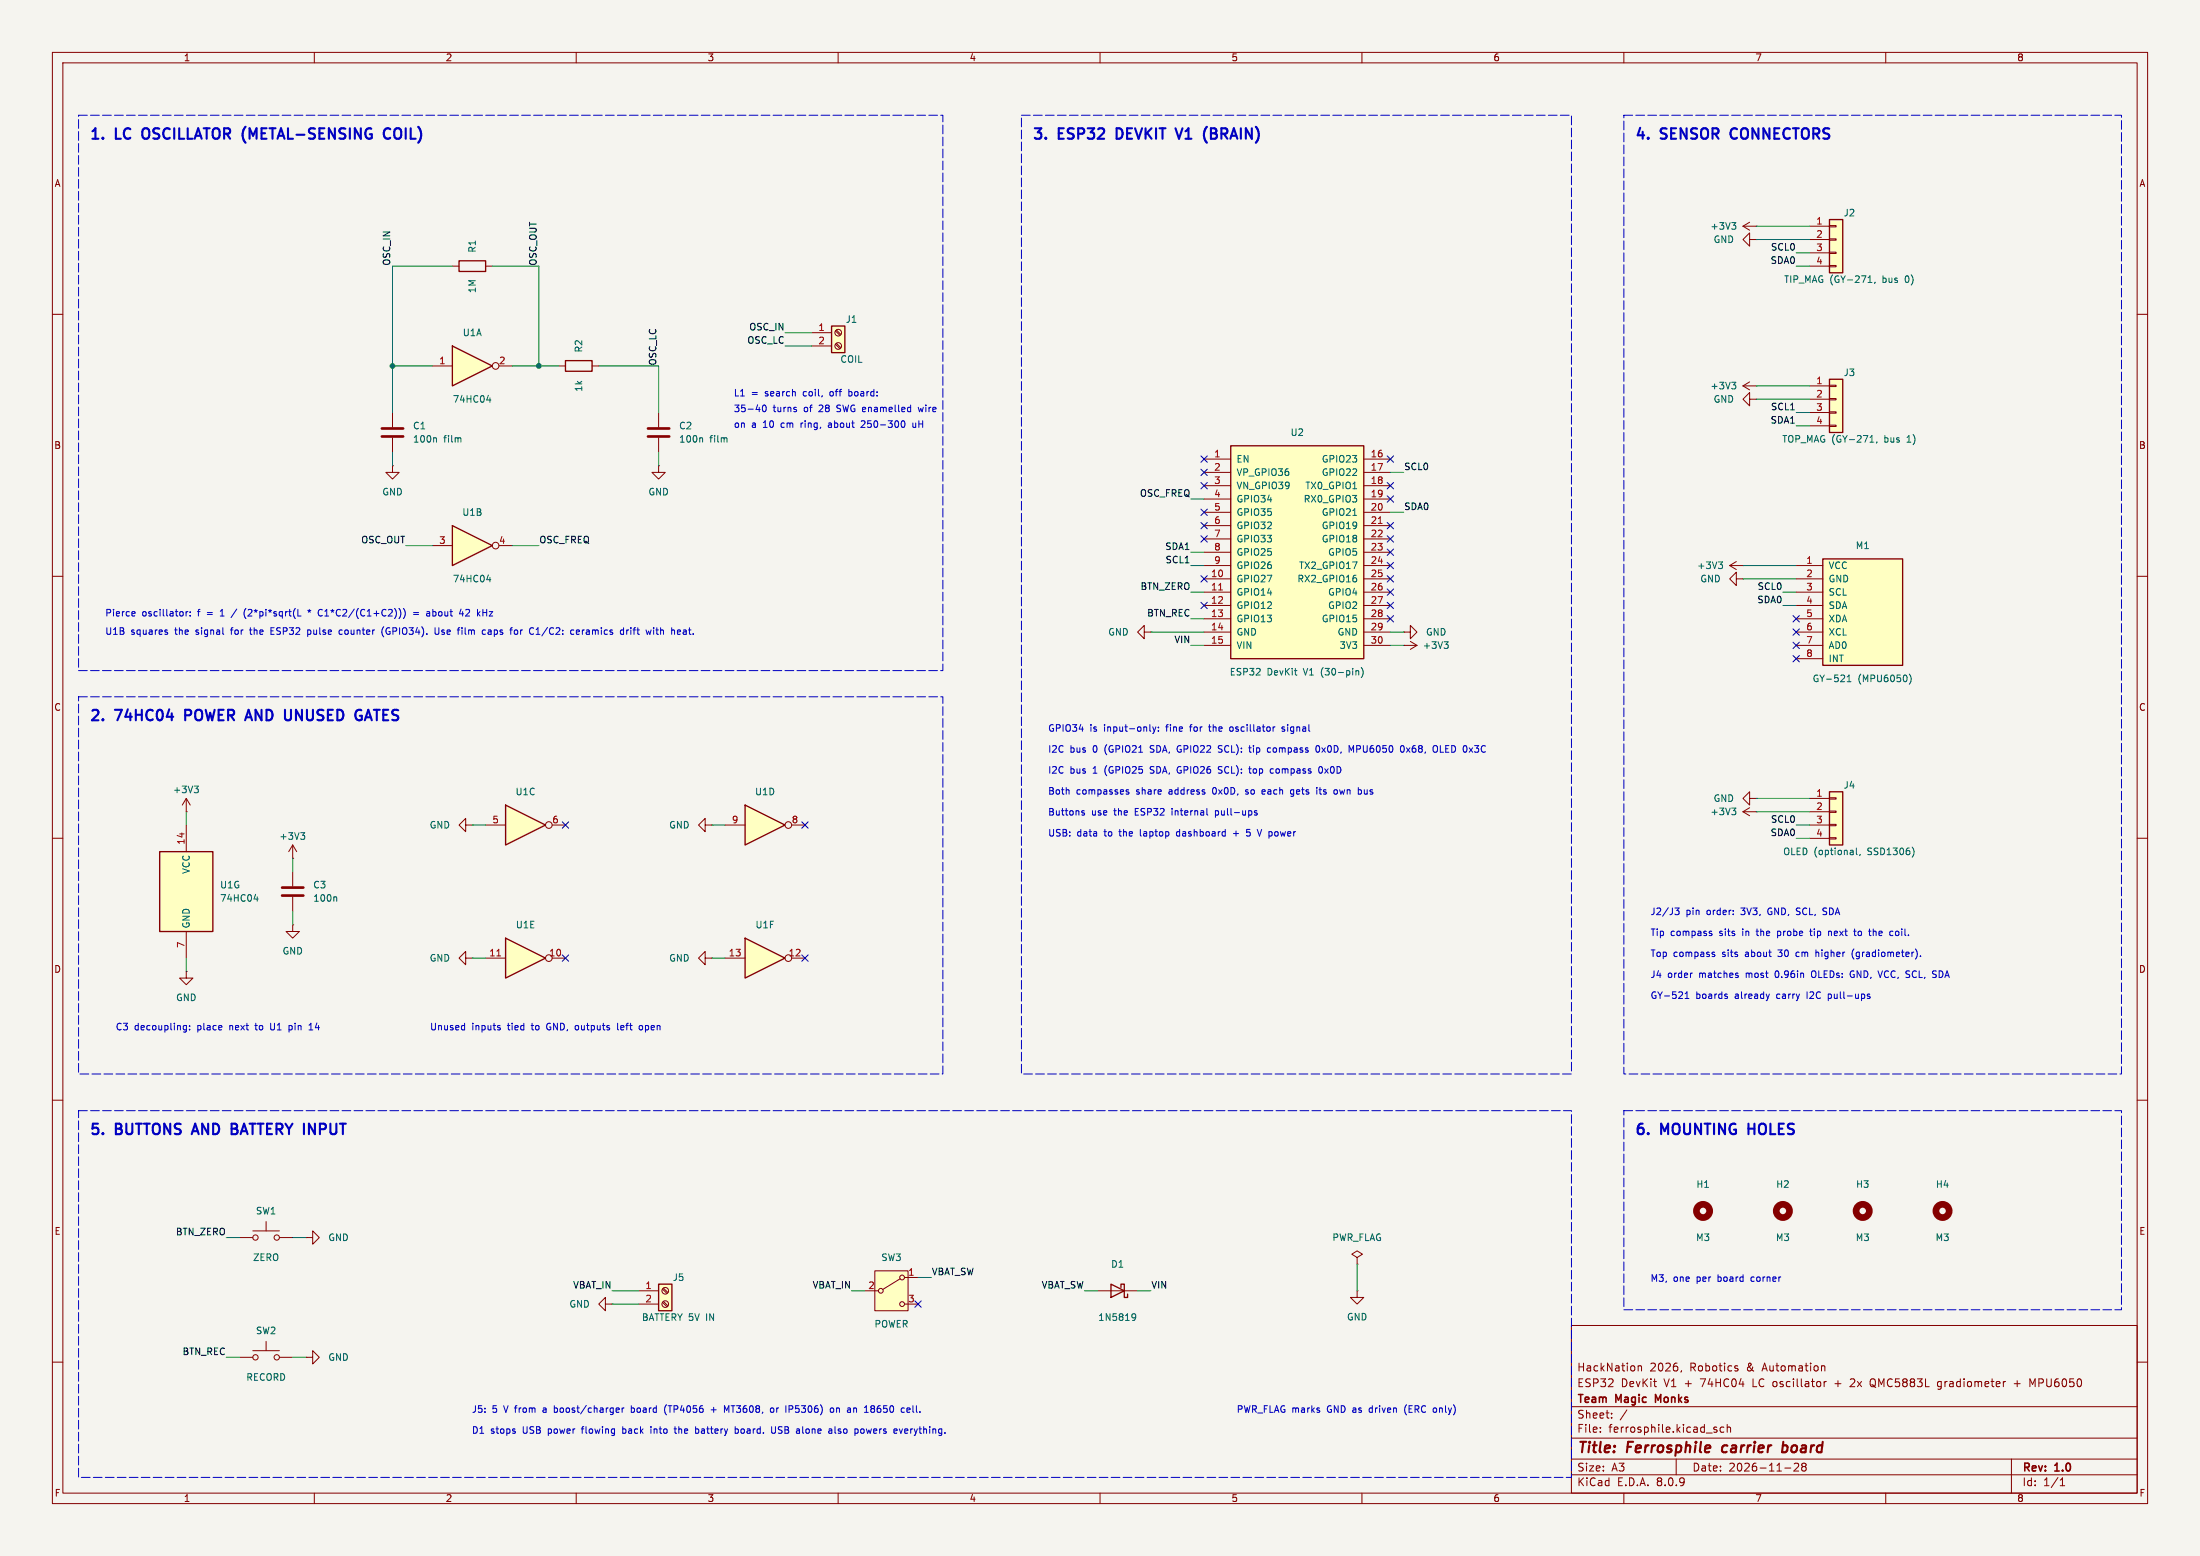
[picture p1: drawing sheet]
<svg xmlns="http://www.w3.org/2000/svg" width="420mm" height="297mm" viewBox="0 0 420 297" stroke-linecap="round" stroke-linejoin="round" font-family="sans-serif">
<path d="M0 0h420v297h-420z" fill="#f5f4ef" stroke="#f5f4ef" stroke-width=".19"/>
<g fill="none" stroke="#840000" stroke-width=".19">
<path d="M10 10h400v277h-400zM12 12h396v273h-396zM60 10v2M110 10v2M160 10v2M210 10v2M260 10v2M310 10v2M360 10v2M10 60h2M408 60h2M10 110h2"/>
<path d="M408 110h2M10 160h2M408 160h2M10 210h2M408 210h2M209.5 246.4h7.7M300 253h108v32h-108zM10 260h2M300 278.5h108M300 274.5h108M300 268.5h108M305.5 273.2v.2"/>
<path d="M305.5 272.5v.1M307.7 270.5v.2M307.7 269.8v.1M310.6 269.1l-1.3 1.9M312.7 260.7v1M312.7 260.8l.2-.1 .4 .1 .1 .9M320 278.5v3M321 261.6l-.1 .3M327.2 272.8l.5 .2 .1 .2-.2 .2-.4-.1M327.2 272.5h.5M329.1 272.5l-.4-.1-.3 .3 .1 .6h.6M329.7 272.5l.2-.1 .4 .1 .1 .9"/>
<path d="M329.7 271.9v1.5M331.4 260.7l.3 .1M331.4 261.2l.3 .1 .1 .2-.2 .2h-.3M342.5 279.4l.6-.1 .2 .1 .1 .3-1 1.1h1M344.2 279.9l-.3-.3 .3-.3 .5 .1 .1 .2-.3 .3M344.2 279.9l-.3 .3 .1 .4 .2 .2 .5-.1 .1-.2-.1-.4-.2-.2M344.2 279.9h.3M347.8 260.8h.5l.1 .9M348.2 263.7v1M348.7 263.7l-.3 .1-.2 .2M353.4 263.2l-.2 .1M354 263.8l-.8 .9h.9"/>
<path d="M357 264.2a.5 .5 0 0 0 .7 .5M357.3 264.3h.1M357.7 263.2a.5 .5 0 0 0-.7 .5M369.9 265.1h.5M370.4 263.7l-.4 .1-.1 .2v.5l.5 .2M384 278.5v6.5M384.5 264.1h1.2M385.1 263.5v1.2M387.5 263.2l.5 1.1 .5-1.1M408 260h2M60 285v2M110 285v2"/>
<path d="M160 285v2M210 285v2M260 285v2M300 281.5h108M310 285v2M340.7 280.2h1.2M360 285v2M393.3 283.6h.9M393.3 282.5l.4-.4v1.5"/>
</g>
<path d="M328.9 276.1l-.2 .7 .3 .4M340.3 276h.8M340.4 275.2l-.2 2M341.1 277a.66 .66 0 0 1-.9 .1" fill="none" stroke="#840000" stroke-width=".4"/>
<path d="M316.5 267.3l-.5-1.1v1.5" fill="none" stroke="#840000" stroke-width=".3"/>
<path d="M212.1 245.1l2.5 1.3-2.5 1.2zM214 245.7v-.6h.6v2.5h.7v-.6" fill="none" stroke="#840000" stroke-width=".25"/>
<path d="M216.2 250.8h.4l.2 .2a.84 .84 0 0 1-.4 1h-.2M216.8 251.3l-.2 .3-.4-.1" fill="none" stroke="#006464" stroke-width=".19"/>
<path d="M158.7 62.2h2.6v5.1h-2.6z" fill="#ffffc2"/>
<path d="M107.9 68.8h5.1v2.1h-5.1zM158.7 62.2h2.6v5.1h-2.6z" fill="none" stroke="#840000" stroke-width=".25"/>
<g fill="none" stroke="#840000" stroke-width=".19">
<path d="M334 45.7v-1.2l-1.3 1.2 1.3 1.3v-1.3h1.3M335.3 45.7h.1M74.9 78.7v2.8M106.7 69.9h1.2M113 69.9h1.3M154.9 63.5h3.8M154.9 66h3.8M159.5 65.7l.9 .8M159.5 63.2l.9 .8M159.7 65.5l.8 .9M159.7 63l.8 .8M332.7 73.7l1.3 .7"/>
<path d="M332.7 73.7h2.6M334 76.2v-1.3l-1.3 1.3 1.3 1.3v-1.3h1.3M334 72.9l-1.3 .8M335.3 73.7h.1M335.3 76.2h.1M74.9 83.6v2.8M125.7 88.9v1.3h1.3l-1.3 1.2-1.2-1.2h1.2M125.7 88.9h.1M35.6 154.9h.1M35.6 152.4l-.8 1.3M35.6 152.4v2.5M35.6 152.4l.7 1.3"/>
<path d="M259.1 246.4v1.2h1.2l-1.2 1.3-1.3-1.3h1.3M259.1 246.4h.1"/>
<circle cx="160" cy="66" r=".63"/>
<circle cx="160" cy="63.5" r=".63"/>
</g>
<path d="M330.6 73h.8l-.4 .5M331.1 73.5l.3 .2v.3l-.3 .2M83.1 83.6l.2 .1v.7M87.9 83.6l.1 .8M37.1 150h.8l-.5 .5M37.6 150.5l.3 .3v.3l-.3 .2" fill="none" stroke="#006464" stroke-width=".19"/>
<path d="M72.9 83.3h4.1M72.9 81.8h4.1" fill="none" stroke="#840000" stroke-width=".51"/>
<path d="M86.4 66l7.6 3.9-7.6 3.8z" fill="#ffffc2"/>
<path d="M86.4 66l7.6 3.9-7.6 3.8z" fill="none" stroke="#840000" stroke-width=".25"/>
<g fill="none" stroke="#840000" stroke-width=".19">
<path d="M82.5 69.9h3.9M95.2 69.9h2.6M74.9 88.9v1.3h1.3l-1.3 1.2-1.2-1.2h1.2M74.9 88.9h.1"/>
<circle cx="94.6" cy="69.8" r=".63"/>
</g>
<path d="M92.9 76.4h.8M93.5 75.9v.9" fill="none" stroke="#006464" stroke-width=".19"/>
<g fill="none" stroke="#840000" stroke-width="1.3">
<circle cx="325.1" cy="231.1" r="1.27"/>
<circle cx="340.4" cy="231.1" r="1.27"/>
<circle cx="355.6" cy="231.1" r="1.27"/>
<circle cx="370.8" cy="231.1" r="1.27"/>
</g>
<path d="M86.4 100.3l7.6 3.8-7.6 3.9z" fill="#ffffc2"/>
<path d="M86.4 100.3l7.6 3.8-7.6 3.9z" fill="none" stroke="#840000" stroke-width=".25"/>
<g fill="none" stroke="#840000" stroke-width=".19">
<path d="M82.5 104.1h3.9M95.2 104.1h2.6M58.4 236.2h1.3v-1.3l1.3 1.3-1.3 1.3v-1.3M58.4 236.2h.1M58.4 259.1h1.3v-1.3l1.3 1.3-1.3 1.2v-1.2M58.4 259.1h.1M259.1 240l1-.6-1-.6-1 .6 1 .6v1.3M259.1 241.3h.1"/>
<circle cx="94.6" cy="104.1" r=".63"/>
</g>
<path d="M92.9 110.6h.8M93.5 110.2v.9" fill="none" stroke="#006464" stroke-width=".19"/>
<path d="M349.2 41.9h2.6v10.2h-2.6z" fill="#ffffc2"/>
<path d="M345.4 43.2h3.8M345.4 45.7h3.8M345.4 48.3h3.8M345.4 50.8h3.8M349.2 50.7h1.3v.2h-1.3zM349.2 48.1h1.3v.3h-1.3zM349.2 45.6h1.3v.2h-1.3zM349.2 43.1h1.3v.2h-1.3z" fill="none" stroke="#840000" stroke-width=".19"/>
<path d="M349.2 41.9h2.6v10.2h-2.6z" fill="none" stroke="#840000" stroke-width=".25"/>
<path d="M356.6 53.9h.8M356.9 52.8l.1-.2v1.3M358 53.9l-.2 .2" fill="none" stroke="#006464" stroke-width=".19"/>
<path d="M349.2 72.4h2.6v10.2h-2.6z" fill="#ffffc2"/>
<path d="M345.4 73.7h3.8M345.4 76.2h3.8M345.4 78.7h3.8M349.2 78.6h1.3v.3h-1.3zM349.2 76.1h1.3v.2h-1.3zM349.2 73.5h1.3v.3h-1.3zM345.4 81.3h3.8M349.2 81.2h1.3v.2h-1.3z" fill="none" stroke="#840000" stroke-width=".19"/>
<path d="M349.2 72.4h2.6v10.2h-2.6z" fill="none" stroke="#840000" stroke-width=".25"/>
<path d="M357 84.4h.7M357.2 83.3l.2-.2v1.3M358.3 84.3l-.1 .3" fill="none" stroke="#006464" stroke-width=".19"/>
<path d="M348 106.7h15.2v20.3h-15.2z" fill="#ffffc2"/>
<path d="M348 106.7h15.2v20.3h-15.2z" fill="none" stroke="#840000" stroke-width=".25"/>
<path d="M342.9 108h5.1M342.9 110.5h5.1M342.9 113h5.1M342.9 115.6h5.1M342.9 118.1h5.1M342.9 120.7h5.1M342.9 123.2h5.1M342.9 125.7h5.1" fill="none" stroke="#840000" stroke-width=".19"/>
<path d="M352.6 130.1h.8M352.6 129.2l.4-.4v1.3M364.5 128.7a1.46 1.46 0 0 1 0 1.9" fill="none" stroke="#006464" stroke-width=".19"/>
<path d="M349.2 151.1h2.6v10.2h-2.6z" fill="#ffffc2"/>
<g fill="none" stroke="#840000" stroke-width=".19">
<path d="M345.4 152.4h3.8M345.4 154.9h3.8M345.4 157.5h3.8M349.2 159.9h1.3v.2h-1.3zM349.2 157.4h1.3v.2h-1.3zM349.2 154.8h1.3v.3h-1.3zM349.2 152.3h1.3v.2h-1.3zM345.4 160h3.8M45.7 236.2h2.6M48.3 234.9h5M50.8 233.2v1.7M53.3 236.2h2.6"/>
<path d="M115.6 248.9v-1.3l-1.3 1.3 1.3 1.3v-1.3h1.2M116.8 248.9h.1"/>
<circle cx="48.8" cy="236.2" r=".51"/>
<circle cx="52.8" cy="236.2" r=".51"/>
</g>
<path d="M349.2 151.1h2.6v10.2h-2.6z" fill="none" stroke="#840000" stroke-width=".25"/>
<path d="M354.4 161.9v1.1l.2 .1M355.1 163.1l-.1 .2M365.3 162.1l.1 .4-.1 .8" fill="none" stroke="#006464" stroke-width=".19"/>
<path d="M125.7 245.1h2.6v5.1h-2.6z" fill="#ffffc2"/>
<path d="M125.7 245.1h2.6v5.1h-2.6z" fill="none" stroke="#840000" stroke-width=".25"/>
<g fill="none" stroke="#840000" stroke-width=".19">
<path d="M121.9 246.4h3.8M121.9 248.9h3.8M126.5 248.6l.8 .8M126.5 246l.8 .9M126.6 248.4l.9 .9M126.6 245.9l.9 .8"/>
<circle cx="127" cy="248.9" r=".63"/>
<circle cx="127" cy="246.4" r=".63"/>
</g>
<path d="M167 242.6h6.4v7.6h-6.4z" fill="#ffffc2"/>
<g fill="none" stroke="#840000" stroke-width=".19">
<path d="M218.4 120.7v-1.3l-1.2 1.3 1.2 1.2v-1.2h1.3M219.7 120.7h.1M268 120.7h1.2v-1.3l1.3 1.3-1.3 1.2v-1.2M268 120.7h.1M268 123.2h.1M268 123.2h2.5M269.2 122.4l1.3 .8M270.5 123.2l-1.3 .8M55.9 166.4v2.8M55.9 171.2v2.8M45.7 259.1h2.6M48.3 257.8h5"/>
<path d="M50.8 256v1.8M53.3 259.1h2.6M165.1 246.4h2.5M167 242.6h6.4v7.6h-6.4zM171.8 244.1l-3.3 2M172.7 243.8h2.6M172.7 248.9h2.6"/>
<circle cx="48.8" cy="259.1" r=".51"/>
<circle cx="52.8" cy="259.1" r=".51"/>
<circle cx="168.1" cy="246.4" r=".46"/>
<circle cx="172.2" cy="243.8" r=".46"/>
<circle cx="172.2" cy="248.9" r=".46"/>
</g>
<path d="M275.7 122.5h.8l-.5 .5M276.2 123l.3 .2v.3l-.3 .3M64.1 171.2l.2 .2v.6" fill="none" stroke="#006464" stroke-width=".19"/>
<path d="M53.8 170.9h4.1M53.8 169.4h4.1" fill="none" stroke="#840000" stroke-width=".51"/>
<path d="M96.5 179.1l7.6 3.8-7.6 3.8z" fill="#ffffc2"/>
<path d="M96.5 179.1l7.6 3.8-7.6 3.8z" fill="none" stroke="#840000" stroke-width=".25"/>
<g fill="none" stroke="#840000" stroke-width=".19">
<path d="M92.7 182.9h3.8M105.4 182.9h2.5"/>
<circle cx="104.8" cy="182.9" r=".63"/>
</g>
<path d="M94.9 182.5h.7" fill="none" stroke="#a90000" stroke-width=".19"/>
<path d="M96.5 153.7l7.6 3.8-7.6 3.8z" fill="#ffffc2"/>
<path d="M96.5 153.7l7.6 3.8-7.6 3.8z" fill="none" stroke="#840000" stroke-width=".25"/>
<g fill="none" stroke="#840000" stroke-width=".19">
<path d="M88.9 157.5v-1.3l-1.3 1.3 1.3 1.3v-1.3h1.3M90.2 157.5h.1M92.7 157.5h3.8M105.4 157.5h2.5M88.9 182.9v-1.3l-1.3 1.3 1.3 1.3v-1.3h1.3M90.2 182.9h.1"/>
<circle cx="104.8" cy="157.5" r=".63"/>
</g>
<path d="M142.2 153.7l7.7 3.8-7.7 3.8z" fill="#ffffc2"/>
<path d="M142.2 153.7l7.7 3.8-7.7 3.8z" fill="none" stroke="#840000" stroke-width=".25"/>
<g fill="none" stroke="#840000" stroke-width=".19">
<path d="M331.5 110.5v-1.3l-1.3 1.3 1.3 1.3v-1.3h1.2M332.7 110.5h.1M138.4 157.5h3.8M151.1 157.5h2.6M334 152.4v-1.3l-1.3 1.3 1.3 1.3v-1.3h1.3M335.3 152.4h.1"/>
<circle cx="150.5" cy="157.5" r=".63"/>
</g>
<path d="M30.5 162.6h10.1v15.2h-10.1z" fill="#ffffc2"/>
<path d="M30.5 162.6h10.1v15.2h-10.1z" fill="none" stroke="#840000" stroke-width=".25"/>
<g fill="none" stroke="#840000" stroke-width=".19">
<path d="M330.2 108l1.3 .7M330.2 108h2.5M331.5 107.2l-1.3 .8M332.7 108h.1M35.6 157.5v5.1M332.7 154.9l1.3 .8M332.7 154.9h2.6M334 154.2l-1.3 .7M335.3 154.9h.1M35.6 177.8v5.1M55.9 163.8h.1M55.9 161.3l-.8 1.3"/>
<path d="M55.9 161.3v2.5M55.9 161.3l.7 1.3M134.6 182.9v-1.3l-1.3 1.3 1.3 1.3v-1.3h1.3M135.9 182.9h.1"/>
</g>
<path d="M328.1 107.3h.7l-.4 .4M328.6 107.7l.2 .3v.3l-.2 .2M57.4 158.9h.8l-.4 .5M57.9 159.4l.3 .3v.3l-.3 .2M330.6 154.2h.8l-.4 .5M331.1 154.7l.3 .3v.3l-.3 .2M48.5 171.6h.8M49.1 171.2v.8" fill="none" stroke="#006464" stroke-width=".19"/>
<path d="M234.9 85.1h25.4v40.6h-25.4z" fill="#ffffc2"/>
<path d="M234.9 85.1h25.4v40.6h-25.4z" fill="none" stroke="#840000" stroke-width=".25"/>
<g fill="none" stroke="#840000" stroke-width=".19">
<path d="M229.9 87.6h5M229.9 90.2h5M229.9 92.7h5M229.9 95.3h5M229.9 97.8h5M260.3 87.6h5.1M260.3 90.2h5.1M260.3 92.7h5.1M260.3 95.3h5.1M260.3 97.8h5.1M229.9 110.5h5M229.9 113h5"/>
<path d="M229.9 115.6h5M229.9 118.1h5M229.9 100.3h5M229.9 102.9h5M229.9 105.4h5M229.9 108h5M260.3 110.5h5.1M260.3 113h5.1M260.3 115.6h5.1M260.3 118.1h5.1M260.3 100.3h5.1M260.3 102.9h5.1"/>
<path d="M260.3 105.4h5.1M260.3 108h5.1M229.9 120.7h5M229.9 123.2h5M260.3 120.7h5.1M260.3 123.2h5.1"/>
</g>
<path d="M263.1 99.9h.8M232.7 112.6h.7" fill="none" stroke="#a90000" stroke-width=".19"/>
<path d="M258.3 98.4h.7M258.9 110.4v.5M259 128l.4 .2v.6M259.9 127.4a1.46 1.46 0 0 1 0 1.9" fill="none" stroke="#006464" stroke-width=".19"/>
<path d="M142.2 179.1l7.7 3.8-7.7 3.8z" fill="#ffffc2"/>
<path d="M87.6 49.8h5.1v2h-5.1zM142.2 179.1l7.7 3.8-7.7 3.8z" fill="none" stroke="#840000" stroke-width=".25"/>
<g fill="none" stroke="#840000" stroke-width=".19">
<path d="M86.4 50.8h1.2M92.7 50.8h1.3M332.7 43.2l1.3 .7M332.7 43.2h2.6M334 42.4l-1.3 .8M335.3 43.2h.1M125.7 78.7v2.8M125.7 83.6v2.8M134.6 157.5v-1.3l-1.3 1.3 1.3 1.3v-1.3h1.3M135.9 157.5h.1M55.9 176.5v1.3h1.2l-1.2 1.3-1.3-1.3h1.3M55.9 176.5h.1"/>
<path d="M35.6 185.4v1.3h1.2l-1.2 1.3-1.3-1.3h1.3M35.6 185.4h.1M138.4 182.9h3.8M151.1 182.9h2.6"/>
<circle cx="150.5" cy="182.9" r=".63"/>
</g>
<path d="M330.6 42.5h.8l-.4 .5M331.1 43l.3 .2v.3l-.3 .3M133.9 83.6l.2 .1v.7M138.7 83.6l.1 .8" fill="none" stroke="#006464" stroke-width=".19"/>
<path d="M123.7 83.3h4.1M123.7 81.8h4.1" fill="none" stroke="#840000" stroke-width=".51"/>
<g fill="none" stroke="#0000c2" stroke-width=".19">
<path d="M144.3 78.2h.8M145.7 77.4l.1-.1a.68 .68 0 0 1 .5 .7 .68 .68 0 0 1-.5 .6l-.3-.5zM152 78.2v.3M162.1 74.3v1.3M162.1 75.5l.1 .1M162.2 74.7l-.1 .1M175.3 77.7l.2 .9 .3-.6M158.3 80.7l-.1 .1M158.3 81.1l-.2 .2 .2 .3M164.9 80.3l-.5 .1M165.1 80.9l-.7 .7h.7M172.2 80.4l.1-.1a.68 .68 0 0 1 .5 .7 .68 .68 0 0 1-.5 .6l-.1-.1"/>
<path d="M174.3 80.7v.8l.3 .1 .2-.1M25.4 116.7l.3 .1 .1 .2-.6 .2M25.7 117.5l-.3 .1M35.5 116.7v.9M35.9 116.7l-.4 .3M36.3 117.5v.1M36.3 116.8v.1M42.1 117.6h.7M42.2 116.6l-.1 .1M45.2 116.3l-1.1 1.6M47 116.1a1.46 1.46 0 0 0 0 2M47.8 119.8l.1 1.2"/>
<path d="M52.3 119.8h-.6v1.3h.6M56.9 116.3v1.3h.6M58.7 116.5l.3 .1M59 116.3v.3M59 116.6l-.1 .3M59 116.6l.2 .3M59.3 116.5l-.3 .1M61 116.4h.5M61.5 117.5h-.5M73.3 119.6a1.46 1.46 0 0 0 0 2M73.9 119.9l-.2 .5 .2 .6M76.2 116.1a1.46 1.46 0 0 1 0 2"/>
<path d="M77 116.1a1.46 1.46 0 0 1 0 2M78.9 116.9h1M78.9 117.3h1M81.8 116.7l.2 .2v.7M82 117.5l-.1 .1M82 117l-.1 .1M83.1 119.8v1l.2 .3 .4-.1 .1-.2v-1M87.7 117.2h.8M88.3 116.7v.9M89.1 116.3l-.2 .1M89.6 116.9l-.7 .7h.7M92.2 116.9h.7"/>
<path d="M92.2 116.3v1.3M120.4 119.8v.1M125.4 119.8v1.1l.3 .2M31.7 120.7h.3v.2l-.4 .2M31.7 120.2l.3 .1M47.6 120.2h.5M51.7 120.4h.5M58.7 120.3l.4-.1 .2 .2M58.7 120.2v1.3M59.3 121l-.2 .1-.4-.1M65.3 120.3l-.3-.1-.3 .3 .2 .5h.4M92.5 120.2l.2 .1"/>
<path d="M92.7 121l-.2 .1M93.2 120.3h.5M93.6 120.6h-.3l-.1 .2v.2l.4 .1M98.4 120.2l.3 .1 .1 .2v.5l-.4 .1M102.3 121.1h.8M102.3 120.2l.4-.4v1.3M110 120.7l.6-.2v-.2l-.4-.1-.2 .2 .1 .6h.5M119.6 120.2v.9M120 120.2l-.4 .3M120.4 120.2v.9M125.2 120.2h.5M130.5 120.3l.3-.1 .2 .2"/>
<path d="M131 120.5l-.4 .1-.2 .2 .2 .3 .4-.1M219.5 138.3v1.1l.2 .2M220.1 138.7l.3 .9M220.4 139.6l-.3 .4M220.7 138.7l-.3 .9M221.1 139.5v.1M221.1 138.8v.1M230.7 138.7h.5M230.9 138.3v1.2M235.2 138.7l-.3 .1-.1 .2v.5l.4 .1M243.4 138.7l-.2 .1M245.2 138.8l-.3-.1-.2 .3 .6 .3"/>
<path d="M245.3 139.4l-.2 .2-.4-.1M206.5 155l.6 .3-.2 .3-.4-.1M207 154.8l-.3-.1-.2 .2M215.5 150.8l-.3-.1-.2 .2v.2l.5 .1v.3h-.5M224.7 158.8l-.1 .2 .1 .5M230.4 155.4l.2 .2M232 154.7v1.3M232 155.5l.2 .1M232.2 154.7l-.2 .1M232.6 143.5l.5 .1M232.6 147.5l.5 .1M233.1 142.3h-.3l-.2 .3 .1 .3 .4 .1"/>
<path d="M233.1 146.3h-.3l-.2 .3 .1 .3 .4 .1M235.5 159.1h.9M237.8 151.5l.1 .1M238 159.5l.1 .1 .5-.1M238 150.7l-.2 .2 .2 .3M238.4 142.7h.5M238.4 146.7h.5M238.6 142.3v1.1l.3 .2M238.6 146.3v1.1l.3 .2M238.6 158.3h-.6v.6l.1-.1 .5 .1M240 154.8l-.3-.1-.2 .2v.2l.5 .1v.3h-.5M240.9 158.3l-.5 1.3"/>
<path d="M241.3 150.7l-.4 .2 .1 .6 .3 .1M241.5 151l-.6 .2M241.9 143.3l.3 .3 .4-.1M242.6 147.5l.1 .1 .4-.1M242.6 142.8l-.4-.1-.3 .3M243.1 146.8l-.4-.1-.1 .2M246.9 151.9l-.2 .1-.3-.1M247 150.8l-.4-.1-.2 .3 .1 .5h.5M251.3 142.4l.2-.1a.68 .68 0 0 1 .4 .7 .68 .68 0 0 1-.4 .6l-.3-.5zM251.4 150.3v.1M251.4 150.7v.9M251.8 150.7h.5"/>
<path d="M251.9 146.4l.1-.1a.68 .68 0 0 1 .5 .7 .68 .68 0 0 1-.5 .6l-.3-.5zM252 150.3v1.1l.2 .2M254.9 150.7l.3 .1 .1 .2v.5l-.4 .1M257.6 142.3l.4 .9 .4-.9v1.3M259.8 150.9v.6M267.5 142.4l.2-.1a.68 .68 0 0 1 .4 .7 .68 .68 0 0 1-.4 .6l-.2-.1M268.5 142.7l.7 .9M269.2 142.7l-.7 .9M273.9 142.3a.43 .43 0 0 1 .5 .4v.5a.43 .43 0 0 1-.5 .4M275 142.3v1.3h.6M319.8 173.3h.7l-.4 .5 .4 .1v.6l-.2 .1-.5-.1M326.5 178.2h.3v.2l-.4 .2"/>
<path d="M326.5 177.7l.3 .1M339.4 177.7v1.3M339.4 178.5l.1 .1M339.5 177.7l-.1 .1M345.5 177.7h.4M345.6 177.3v1.1l.3 .2M348 174.5l.5 .1M348.5 173.3h-.3l-.2 .3 .1 .3 .4 .1M349.1 177.9l.4-.2 .1 .2M349.1 177.7v.9M353.9 177.7h.4M354 177.3v1.1l.3 .2"/>
<path d="M357.6 177.3v1.3M357.8 177.7l-.2 .2M361.2 177.7l.2 .1M361.4 178.5l-.2 .1M361.9 177.9v.6M35.1 196.5h.5M35.1 195.8h.5M35.6 195.7v1.1l-.3 .2-.3-.1M36.2 196.5v.1M36.2 195.8v.1M51.7 195.3v1l.2 .3M55.2 196.5l.3 .1"/>
<path d="M55.2 195.7v1.3M55.5 195.7l-.3 .1M59 196.6h.7M59 195.7l.4-.4v1.3M88.6 195.7l.1 .1M88.7 195.3v1.3M88.7 196.5l-.1 .1M95.2 196.2h.3v.2l-.4 .2M95.2 195.7l.3 .1M117.9 195.3v1.1l.2 .2M122.6 195.8l-.3-.1-.3 .3 .1 .5 .2 .1 .3-.1M321.7 190.6h.7"/>
<path d="M321.7 189.7l.4-.4v1.3M327 182.2h.3l.1 .2-.4 .2M327 181.7l.3 .1M329.6 190.2l.2 .1-.2 .3M329.6 189.7l.1 .1M331.7 186.2l.2 .1-.2 .3M331.7 185.7l.1 .1M337.8 189.7l-.3 .9M343.1 181.7l-.2 .3v.3l.2 .3M346 185.4a.9 .9 0 0 0 0 1.1M346.7 181.3v1.3M347 181.7l-.3 .2"/>
<path d="M349 189.7v1.3M349 190.5l.1 .1M349.1 189.7l-.1 .1M353.6 185.3a.68 .68 0 0 0-.4 .7 .68 .68 0 0 0 .4 .6M353.9 181.1a1.46 1.46 0 0 0 0 2M356.9 189.8l-.3-.1-.1 .2v.2l.4 .1v.3h-.4M366.6 182.5v.1M369.4 186l.2 .2-.2 .4M369.5 185.3l.1 .1M105.8 268.3v1.3M105.8 269.5l.1 .1M105.9 268.7l-.1 .1"/>
<path d="M117.8 268.7l.4 .1v.2l-.6 .2M118.2 269.5l-.4 .1M118.8 268.7v.9M118.9 272.3v1.3M118.9 273.5l.1 .1M119 272.7l-.1 .1M119.1 268.7l-.3 .3M120.5 269.5l.4 .1M120.5 268.3v1.3M120.9 268.7l-.4 .1M124.3 272.3v.1M124.3 272.7v.9"/>
<path d="M127.2 268.1a1.46 1.46 0 0 0 0 2M128.7 272.7h.5M128.9 272.3v1.1l.3 .2M132.8 272.8l.4-.1 .2 .3-.1 .5h-.5M135.8 269.1h.9M136.2 268.6v1M138.3 268.3l.4 .9 .4-.9v1.3M140.4 272.8l.3-.1 .3 .3-.2 .5h-.4M140.4 272.3v1.3M147.1 268.9l.4-.2 .2 .3-.1 .5-.3 .1-.2-.1M147.3 272.3v1l.3 .3 .3-.1 .1-.2v-1M150.6 268.3h.5l.3 .3-.2 .3-.6 .1"/>
<path d="M153.2 272.3v1.1l.2 .2M158.5 269l.2-.3 .3 .1 .2 .2-.2 .5-.3 .1-.2-.3M158.7 272.8l.1 .8M158.8 273.5l-.1 .1M158.8 273l-.1 .1M159.4 272.3v1.1l.2 .2M159.7 268.7v.9M160.1 268.7l-.4 .2M163 268.8l.3-.1 .2 .2M165 273l-.3-.3-.3 .1-.1 .2 .1 .5 .3 .1 .3-.3M166.5 268.3h.2l.3 .3-.3 .3M166.5 268.9h.2"/>
<path d="M166.7 268.9l.3 .2v.2l-.2 .2-.3 .1M171.7 272.7l.3 .9 .3-.9M173.1 269.2l.6-.2v-.2l-.4-.1-.2 .2 .1 .6h.5M268.3 268.5l-.1 .5 .1 .7M273.6 269.3l.1 .2 .3 .1M274 268.7l-.3 .1-.1 .2"/>
</g>
<g fill="none" stroke="#0000c2" stroke-width=".4">
<path d="M27.5 24.6a1.42 1.42 0 0 0 0 1.8M74.5 24.7a.8 .8 0 0 0-1 0 .8 .8 0 0 0-.2 .9 .75 .75 0 0 0 .3 .8 .75 .75 0 0 0 .9-.1M213.6 24.5h-.4v2h.4M225.7 24.5l-.6 2M230.1 26.9l.3 .3M230.4 24.2l-.3 .4M231.2 25.4h.6M231.8 24.5h-.6v2h.7M330.5 24.8a1.39 1.39 0 0 0 0 1.4M35.4 136.5h.7M36.1 135.5h-.7v2M47 136.9h.9"/>
<path d="M47.5 135.5l.6 2M69.6 137.5l.7-2 .7 2M69.8 136.9h1M36.8 215.9h.9M37.3 214.5l-.7 2M44.2 214.5h.7l.3 .2M44.2 215.4h.7M44.9 215.4l.3 .1M45.2 216.4l-1 .1M45.2 215.2l-.3 .2M333.8 215.4h1.1M333.8 214.5v2"/>
</g>
<path d="M15 22h165v106h-165v-106M195 22h105v183h-105v-183M310 22h95v183h-95v-183M15 133h165v72h-165v-72M15 212h285v70h-285v-70M310 212h95v38h-95v-38" fill="none" stroke="#0000c2" stroke-width=".19" stroke-dasharray="1.7 .6"/>
<g fill="none" stroke="#009600" stroke-width=".19">
<path d="M86.4 50.8h-11.5v27.9M94 50.8h8.9v19.1M335.3 43.2h10.1M335.3 45.7h10.1M342.9 50.8h2.5M342.9 48.3h2.5M74.9 69.9h7.6M97.8 69.9h8.9M114.3 69.9h11.4v8.8M149.9 66h5M149.9 63.5h5M335.3 76.2h10.1"/>
<path d="M335.3 73.7h10.1M342.9 78.7h2.5M74.9 86.4v2.5M125.7 86.4v2.5M227.3 95.3h2.6M265.4 90.2h2.6M265.4 97.8h2.6M342.9 81.3h2.5M77.5 104.1h5M97.8 104.1h5.1M227.3 118.1h2.6M227.3 108h2.6"/>
<path d="M227.3 113h2.6M227.3 105.4h2.6M332.7 108h10.2M332.7 110.5h10.2M340.4 113h2.5M340.4 115.6h2.5M219.7 120.7h10.2M227.3 123.2h2.6M265.4 120.7h2.6M265.4 123.2h2.6M35.6 154.9v2.6M90.2 157.5h2.5"/>
<path d="M135.9 157.5h2.5M335.3 154.9h10.1M335.3 152.4h10.1M342.9 157.5h2.5M55.9 163.8v2.6M55.9 174v2.5M342.9 160h2.5M35.6 182.9v2.5M90.2 182.9h2.5M135.9 182.9h2.5M43.2 236.2h2.5M55.9 236.2h2.5"/>
<path d="M43.2 259.1h2.5M55.9 259.1h2.5M116.8 246.4h5.1M116.8 248.9h5.1M162.6 246.4h2.5M175.3 243.8h2.5M207 246.4h2.5M217.2 246.4h2.5M259.1 241.3v5.1"/>
</g>
<g fill="none" stroke="#000084" stroke-width=".19">
<path d="M229.3 87l1.2 1.2M229.3 89.6l1.2 1.2M229.3 97.2l1.2 1.2M229.3 99.7l1.2 1.2M229.3 92.1l1.2 1.2M230.5 87l-1.2 1.2M230.5 89.6l-1.2 1.2M230.5 97.2l-1.2 1.2M230.5 99.7l-1.2 1.2M230.5 92.1l-1.2 1.2M264.8 87l1.2 1.2M264.8 92.1l1.2 1.2"/>
<path d="M264.8 94.6l1.2 1.3M264.8 99.7l1.2 1.2M266 87l-1.2 1.2M266 92.1l-1.2 1.2M266 94.6l-1.2 1.3M266 99.7l-1.2 1.2M229.3 115l1.2 1.2M229.3 109.9l1.2 1.2M229.3 102.3l1.2 1.2M230.5 115l-1.2 1.2M230.5 109.9l-1.2 1.2M230.5 102.3l-1.2 1.2"/>
<path d="M264.8 117.5l1.2 1.2M264.8 115l1.2 1.2M264.8 102.3l1.2 1.2M264.8 104.8l1.2 1.2M264.8 107.3l1.2 1.3M264.8 109.9l1.2 1.2M264.8 112.4l1.2 1.2M266 117.5l-1.2 1.2M266 115l-1.2 1.2M266 102.3l-1.2 1.2M266 104.8l-1.2 1.2M266 107.3l-1.2 1.3"/>
<path d="M266 109.9l-1.2 1.2M266 112.4l-1.2 1.2M342.3 117.5l1.2 1.2M343.5 117.5l-1.2 1.2M342.3 120l1.2 1.3M342.3 122.6l1.2 1.2M342.3 125.1l1.2 1.2M343.5 120l-1.2 1.3M343.5 122.6l-1.2 1.2M343.5 125.1l-1.2 1.2M107.3 156.9l1.3 1.2M108.6 156.9l-1.3 1.2"/>
<path d="M153.1 156.9l1.2 1.2M154.3 156.9l-1.2 1.2M107.3 182.3l1.3 1.2M108.6 182.3l-1.3 1.2M153.1 182.3l1.2 1.2M154.3 182.3l-1.2 1.2M174.7 248.3l1.2 1.2M175.9 248.3l-1.2 1.2"/>
</g>
<g fill="#009600" stroke="#009600" stroke-width=".19">
<circle cx="102.9" cy="69.9" r=".46"/>
<circle cx="74.9" cy="69.9" r=".46"/>
</g>
<g font-size="2.8" fill="#0000c2">
<text x="17" y="26.8">1.</text>
<text x="22.2" y="26.8">LC</text>
<text x="28.1" y="26.8">OSCILLATOR (METAL-SENSING</text>
<text x="75.8" y="26.8">COIL)</text>
<text x="197" y="26.8">3.</text>
<text x="202.2" y="26.8">ESP32</text>
<text x="214" y="26.8">DEVKIT</text>
<text x="226.4" y="26.8">V1</text>
<text x="232.3" y="26.8">(BRAIN)</text>
<text x="312" y="26.8">4.</text>
<text x="317.2" y="26.8">SENSOR</text>
<text x="331.3" y="26.8">CONNECTORS</text>
<text x="17" y="137.8">2.</text>
<text x="22.2" y="137.8">74HC04</text>
<text x="36.2" y="137.8">POWER</text>
<text x="48.7" y="137.8">AND</text>
<text x="56.9" y="137.8">UNUSED</text>
<text x="71.2" y="137.8">GATES</text>
<text x="17" y="216.8">5.</text>
<text x="22.2" y="216.8">BUTTONS</text>
<text x="37.7" y="216.8">AND</text>
<text x="45.9" y="216.8">BATTERY INPUT</text>
<text x="312" y="216.8">6.</text>
<text x="317.2" y="216.8">MOUNTING</text>
<text x="334.6" y="216.8">HOLES</text>
</g>
<g font-size="2.8" fill="#840000">
<text x="301" y="277.9">Title:</text>
<text x="310.6" y="277.9">Ferrosphile</text>
<text x="329.6" y="277.9">carrier</text>
<text x="341.9" y="277.9">board</text>
</g>
<g font-size="2.1" fill="#840000">
<text x="301" y="262">HackNation</text>
<text x="314.9" y="262">2026,</text>
<text x="322.7" y="262">Robotics</text>
<text x="333.6" y="262">&amp;</text>
<text x="336.8" y="262">Automation</text>
<text x="301" y="268.2">Team</text>
<text x="301" y="265">ESP32</text>
<text x="308.5" y="268.2">Magic</text>
<text x="309.4" y="265">DevKit</text>
<text x="316.7" y="268.2">Monks</text>
<text x="317.7" y="265">V1 +</text>
<text x="324.9" y="265">74HC04</text>
<text x="335" y="265">LC oscillator</text>
<text x="350.9" y="265">+</text>
<text x="354.1" y="265">2x</text>
<text x="358" y="265">QMC5883L</text>
<text x="371.1" y="265">gradiometer</text>
<text x="385.8" y="265">+</text>
<text x="388.9" y="265">MPU6050</text>
<text x="301" y="273.7">File:</text>
<text x="301" y="271">Sheet:</text>
<text x="307.1" y="273.7">ferrosphile.kicad_sch</text>
<text x="301" y="281.1">Size:</text>
<text x="307.6" y="281.1">A3</text>
<text x="323" y="281.1">Date:</text>
<text x="330" y="281.1">2026-11-28</text>
<text x="386" y="281.3">Rev:</text>
<text x="392.4" y="281.3">1.0</text>
<text x="301" y="283.9">KiCad</text>
<text x="308.7" y="283.9">E.D.A.</text>
<text x="316.3" y="283.9">8.0.9</text>
<text x="386" y="283.9">Id:</text>
<text x="390.1" y="283.9">1/1</text>
</g>
<g font-size="1.8" fill="#840000">
<text x="35" y="11.9">1</text>
<text x="85" y="11.9">2</text>
<text x="135" y="11.9">3</text>
<text x="185" y="11.9">4</text>
<text x="235" y="11.9">5</text>
<text x="285" y="11.9">6</text>
<text x="335" y="11.9">7</text>
<text x="385" y="11.9">8</text>
<text x="10.3" y="35.9">A</text>
<text x="408.3" y="35.9">A</text>
<text x="10.3" y="85.9">B</text>
<text x="408.2" y="85.9">B</text>
<text x="10.3" y="135.9">C</text>
<text x="408.2" y="135.9">C</text>
<text x="10.3" y="185.9">D</text>
<text x="408.2" y="185.9">D</text>
<text x="10.3" y="235.9">E</text>
<text x="408.3" y="235.9">E</text>
<text x="10.3" y="285.9">F</text>
<text x="35" y="286.9">1</text>
<text x="85" y="286.9">2</text>
<text x="135" y="286.9">3</text>
<text x="185" y="286.9">4</text>
<text x="235" y="286.9">5</text>
<text x="285" y="286.9">6</text>
<text x="335" y="286.9">7</text>
<text x="385" y="286.9">8</text>
<text x="408.3" y="285.9">F</text>
</g>
<g font-size="1.8" fill="#006464">
<text x="351.9" y="41.5">J2</text>
<text x="326.4" y="44">+3V3</text>
<text x="327" y="46.6">GND</text>
<text x="91" y="48.3" transform="rotate(-90 91 48.3)">R1</text>
<text x="91" y="56" transform="rotate(-90 91 56)">1M</text>
<text x="340.5" y="54.2">TIP_MAG (GY-271,</text>
<text x="359.5" y="54.2">bus</text>
<text x="364" y="54.2">0)</text>
<text x="88.3" y="64.4">U1A</text>
<text x="161.4" y="61.8">J1</text>
<text x="111.4" y="67.4" transform="rotate(-90 111.4 67.4)">R2</text>
<text x="160.3" y="69.4">COIL</text>
<text x="351.9" y="72">J3</text>
<text x="86.3" y="77.1">74HC04</text>
<text x="111.4" y="74.9" transform="rotate(-90 111.4 74.9)">1k</text>
<text x="326.4" y="74.5">+3V3</text>
<text x="327" y="77.1">GND</text>
<text x="78.7" y="82.1">C1</text>
<text x="129.5" y="82.1">C2</text>
<text x="246.3" y="83.4">U2</text>
<text x="78.7" y="84.7">100n</text>
<text x="84.7" y="84.7">film</text>
<text x="129.5" y="84.7">100n</text>
<text x="135.5" y="84.7">film</text>
<text x="236" y="88.5">EN</text>
<text x="252.2" y="88.5">GPIO23</text>
<text x="340.1" y="84.7">TOP_MAG (GY-271,</text>
<text x="359.8" y="84.7">bus</text>
<text x="364.3" y="84.7">1)</text>
<text x="72.9" y="94.8">GND</text>
<text x="123.7" y="94.8">GND</text>
<text x="236" y="91">VP_GPIO36</text>
<text x="236" y="93.6">VN_GPIO39</text>
<text x="249.1" y="93.6">TX0_GPIO1</text>
<text x="252.2" y="91">GPIO22</text>
<text x="88.2" y="98.7">U1B</text>
<text x="236" y="96.1">GPIO34</text>
<text x="236" y="98.7">GPIO35</text>
<text x="236" y="101.2">GPIO32</text>
<text x="248.8" y="96.1">RX0_GPIO3</text>
<text x="252.2" y="98.7">GPIO21</text>
<text x="252.2" y="101.2">GPIO19</text>
<text x="236" y="103.7">GPIO33</text>
<text x="236" y="106.3">GPIO25</text>
<text x="252.2" y="103.7">GPIO18</text>
<text x="253.4" y="106.3">GPIO5</text>
<text x="354.2" y="105">M1</text>
<text x="86.3" y="111.4">74HC04</text>
<text x="236" y="111.4">GPIO27</text>
<text x="236" y="113.9">GPIO14</text>
<text x="236" y="108.8">GPIO26</text>
<text x="247.6" y="111.4">RX2_GPIO16</text>
<text x="247.9" y="108.8">TX2_GPIO17</text>
<text x="253.4" y="113.9">GPIO4</text>
<text x="323.9" y="108.8">+3V3</text>
<text x="324.5" y="111.4">GND</text>
<text x="349" y="108.8">VCC</text>
<text x="349" y="111.4">GND</text>
<text x="349" y="113.9">SCL</text>
<text x="236" y="116.4">GPIO12</text>
<text x="236" y="119">GPIO13</text>
<text x="252.2" y="119">GPIO15</text>
<text x="253.4" y="116.4">GPIO2</text>
<text x="349" y="116.4">SDA</text>
<text x="349" y="119">XDA</text>
<text x="211.5" y="121.5">GND</text>
<text x="236" y="121.5">GND</text>
<text x="236" y="124.1">VIN</text>
<text x="255.3" y="121.5">GND</text>
<text x="255.6" y="124.1">3V3</text>
<text x="271.5" y="124.1">+3V3</text>
<text x="272.1" y="121.5">GND</text>
<text x="349" y="121.5">XCL</text>
<text x="349" y="124.1">AD0</text>
<text x="234.7" y="129.1">ESP32</text>
<text x="241.9" y="129.1">DevKit</text>
<text x="249" y="129.1">V1</text>
<text x="252.5" y="129.1">(30-pin)</text>
<text x="345.9" y="130.4">GY-521</text>
<text x="349" y="126.6">INT</text>
<text x="354.7" y="130.4">(MPU6050)</text>
<text x="32.9" y="151.6">+3V3</text>
<text x="98.3" y="152">U1C</text>
<text x="144" y="152">U1D</text>
<text x="326.4" y="155.8">+3V3</text>
<text x="327" y="153.3">GND</text>
<text x="351.9" y="150.7">J4</text>
<text x="53.2" y="160.5">+3V3</text>
<text x="81.9" y="158.3">GND</text>
<text x="127.7" y="158.3">GND</text>
<text x="36.4" y="166.9" transform="rotate(-90 36.4 166.9)">VCC</text>
<text x="340.3" y="163.4">OLED (optional,</text>
<text x="356.6" y="163.4">SSD1306)</text>
<text x="41.9" y="172.3">74HC04</text>
<text x="41.9" y="169.8">U1G</text>
<text x="59.7" y="169.8">C3</text>
<text x="59.7" y="172.3">100n</text>
<text x="36.4" y="177.3" transform="rotate(-90 36.4 177.3)">GND</text>
<text x="98.4" y="177.4">U1E</text>
<text x="144.1" y="177.4">U1F</text>
<text x="53.8" y="182.4">GND</text>
<text x="81.9" y="183.7">GND</text>
<text x="127.7" y="183.7">GND</text>
<text x="33.5" y="191.3">GND</text>
<text x="323.7" y="226.9">H1</text>
<text x="339" y="226.9">H2</text>
<text x="354.2" y="226.9">H3</text>
<text x="369.5" y="226.9">H4</text>
<text x="48.8" y="232">SW1</text>
<text x="62.6" y="237.1">GND</text>
<text x="254.3" y="237.1">PWR_FLAG</text>
<text x="323.7" y="237.1">M3</text>
<text x="338.9" y="237.1">M3</text>
<text x="354.2" y="237.1">M3</text>
<text x="369.4" y="237.1">M3</text>
<text x="48.2" y="240.9">ZERO</text>
<text x="128.3" y="244.7">J5</text>
<text x="168.1" y="240.9">SW3</text>
<text x="212" y="242.2">D1</text>
<text x="108.6" y="249.8">GND</text>
<text x="48.8" y="254.9">SW2</text>
<text x="122.5" y="252.3">BATTERY 5V</text>
<text x="134.9" y="252.3">IN</text>
<text x="166.8" y="253.6">POWER</text>
<text x="209.6" y="252.3">1N5819</text>
<text x="257" y="252.2">GND</text>
<text x="46.9" y="263.8">RECORD</text>
<text x="62.6" y="259.9">GND</text>
</g>
<g font-size="1.8" fill="#0f0f0f">
<text x="338" y="47.9">SCL0</text>
<text x="74.6" y="50.8" transform="rotate(-90 74.6 50.8)">OSC_IN</text>
<text x="102.5" y="50.8" transform="rotate(-90 102.5 50.8)">OSC_OUT</text>
<text x="337.9" y="50.5">SDA0</text>
<text x="142.6" y="65.7">OSC_LC</text>
<text x="142.9" y="63.2">OSC_IN</text>
<text x="125.4" y="69.8" transform="rotate(-90 125.4 69.8)">OSC_LC</text>
<text x="337.9" y="80.9">SDA1</text>
<text x="338" y="78.4">SCL1</text>
<text x="268" y="89.8">SCL0</text>
<text x="217.5" y="94.9">OSC_FREQ</text>
<text x="268" y="97.4">SDA0</text>
<text x="68.9" y="103.8">OSC_OUT</text>
<text x="102.9" y="103.8">OSC_FREQ</text>
<text x="222.3" y="105.1">SDA1</text>
<text x="222.4" y="107.6">SCL1</text>
<text x="217.6" y="112.7">BTN_ZERO</text>
<text x="335.4" y="112.7">SCL0</text>
<text x="218.9" y="117.8">BTN_REC</text>
<text x="335.4" y="115.2">SDA0</text>
<text x="224.1" y="122.8">VIN</text>
<text x="337.9" y="159.7">SDA0</text>
<text x="338" y="157.1">SCL0</text>
<text x="33.5" y="235.9">BTN_ZERO</text>
<text x="177.8" y="243.5">VBAT_SW</text>
<text x="109.3" y="246">VBAT_IN</text>
<text x="155" y="246">VBAT_IN</text>
<text x="198.8" y="246">VBAT_SW</text>
<text x="219.7" y="246">VIN</text>
<text x="34.8" y="258.7">BTN_REC</text>
</g>
<g font-size="1.8" fill="#a90000">
<text x="346.6" y="42.9">1</text>
<text x="346.6" y="45.5">2</text>
<text x="346.6" y="48">3</text>
<text x="346.6" y="50.5">4</text>
<text x="156.1" y="63.2">1</text>
<text x="156.1" y="65.8">2</text>
<text x="83.7" y="69.6">1</text>
<text x="95.2" y="69.6">2</text>
<text x="346.6" y="73.4">1</text>
<text x="346.6" y="75.9">2</text>
<text x="346.6" y="78.5">3</text>
<text x="346.6" y="81">4</text>
<text x="231.7" y="87.4">1</text>
<text x="231.7" y="89.9">2</text>
<text x="261.6" y="87.4">16</text>
<text x="261.6" y="89.9">17</text>
<text x="231.7" y="92.5">3</text>
<text x="231.7" y="95">4</text>
<text x="261.6" y="92.5">18</text>
<text x="261.6" y="95">19</text>
<text x="231.7" y="97.5">5</text>
<text x="231.7" y="100.1">6</text>
<text x="261.6" y="97.5">20</text>
<text x="261.6" y="100.1">21</text>
<text x="83.7" y="103.9">3</text>
<text x="95.2" y="103.9">4</text>
<text x="231.7" y="102.6">7</text>
<text x="231.7" y="105.2">8</text>
<text x="231.7" y="107.7">9</text>
<text x="261.6" y="102.6">22</text>
<text x="261.6" y="105.2">23</text>
<text x="261.6" y="107.7">24</text>
<text x="344.7" y="107.7">1</text>
<text x="231.1" y="110.2">10</text>
<text x="231.1" y="112.8">11</text>
<text x="261.6" y="110.2">25</text>
<text x="261.6" y="112.8">26</text>
<text x="344.7" y="110.2">2</text>
<text x="344.7" y="112.8">3</text>
<text x="231.1" y="115.3">12</text>
<text x="231.1" y="117.9">13</text>
<text x="261.6" y="115.3">27</text>
<text x="261.6" y="117.9">28</text>
<text x="344.7" y="115.3">4</text>
<text x="344.7" y="117.9">5</text>
<text x="231.1" y="120.4">14</text>
<text x="231.1" y="122.9">15</text>
<text x="261.6" y="120.4">29</text>
<text x="261.6" y="122.9">30</text>
<text x="344.7" y="120.4">6</text>
<text x="344.7" y="122.9">7</text>
<text x="344.7" y="125.5">8</text>
<text x="346.6" y="152.1">1</text>
<text x="346.6" y="154.7">2</text>
<text x="35.3" y="161.3" transform="rotate(-90 35.3 161.3)">14</text>
<text x="93.9" y="157.2">5</text>
<text x="105.3" y="157.2">6</text>
<text x="139.6" y="157.2">9</text>
<text x="151.1" y="157.2">8</text>
<text x="346.6" y="157.2">3</text>
<text x="346.6" y="159.8">4</text>
<text x="35.3" y="181" transform="rotate(-90 35.3 181)">7</text>
<text x="93.3" y="182.6">11</text>
<text x="104.7" y="182.6">10</text>
<text x="139" y="182.6">13</text>
<text x="150.5" y="182.6">12</text>
<text x="173.3" y="243.6">1</text>
<text x="123.1" y="246.1">1</text>
<text x="123.1" y="248.7">2</text>
<text x="165.7" y="246.1">2</text>
<text x="173.3" y="248.7">3</text>
</g>
<g font-size="1.8" fill="#0000c2">
<text x="140" y="75.8">L1</text>
<text x="143.4" y="75.8">=</text>
<text x="146.2" y="75.8">search</text>
<text x="153.6" y="75.8">coil,</text>
<text x="158.9" y="75.8">off</text>
<text x="162.7" y="75.8">board:</text>
<text x="140" y="81.8">on</text>
<text x="140" y="78.7">35-40</text>
<text x="143.5" y="81.8">a</text>
<text x="145.8" y="81.8">10</text>
<text x="147.6" y="78.7">turns</text>
<text x="149.4" y="81.8">cm</text>
<text x="153.3" y="81.8">ring,</text>
<text x="153.6" y="78.7">of</text>
<text x="156.6" y="78.7">28</text>
<text x="158.8" y="81.8">about</text>
<text x="160.2" y="78.7">SWG enamelled</text>
<text x="165.3" y="81.8">250-300</text>
<text x="175.3" y="81.8">uH</text>
<text x="176.2" y="78.7">wire</text>
<text x="20" y="117.7">Pierce</text>
<text x="27.1" y="117.7">oscillator:</text>
<text x="37.9" y="117.7">f</text>
<text x="39.8" y="117.7">=</text>
<text x="42.5" y="117.7">1</text>
<text x="47.4" y="117.7">(2*pi*sqrt(L</text>
<text x="59.9" y="117.7">*</text>
<text x="62" y="117.7">C1*C2/(C1+C2)))</text>
<text x="80.4" y="117.7">=</text>
<text x="83.1" y="117.7">about</text>
<text x="89.6" y="117.7">42</text>
<text x="93.2" y="117.7">kHz</text>
<text x="20" y="121.2">U1B</text>
<text x="25" y="121.2">squares</text>
<text x="33.5" y="121.2">the</text>
<text x="37.7" y="121.2">signal</text>
<text x="44.6" y="121.2">for</text>
<text x="48.4" y="121.2">the</text>
<text x="52.5" y="121.2">ESP32</text>
<text x="59.8" y="121.2">pulse</text>
<text x="66" y="121.2">counter</text>
<text x="74.3" y="121.2">(GPIO34).</text>
<text x="84.7" y="121.2">Use</text>
<text x="89.3" y="121.2">film</text>
<text x="94.2" y="121.2">caps</text>
<text x="99.7" y="121.2">for</text>
<text x="103.6" y="121.2">C1/C2:</text>
<text x="111.6" y="121.2">ceramics</text>
<text x="121.3" y="121.2">drift</text>
<text x="126.5" y="121.2">with</text>
<text x="131.5" y="121.2">heat.</text>
<text x="200" y="143.8">I2C</text>
<text x="200" y="139.7">GPIO34</text>
<text x="204.3" y="143.8">bus</text>
<text x="208.1" y="139.7">is</text>
<text x="208.8" y="143.8">0</text>
<text x="210.9" y="139.7">input-only:</text>
<text x="211.1" y="143.8">(GPIO21</text>
<text x="220" y="143.8">SDA, GPIO22</text>
<text x="222.9" y="139.7">fine</text>
<text x="227.7" y="139.7">for</text>
<text x="231.5" y="139.7">the</text>
<text x="233.5" y="143.8">SCL):</text>
<text x="235.6" y="139.7">oscillator</text>
<text x="239.6" y="143.8">tip</text>
<text x="243.2" y="143.8">compass</text>
<text x="245.8" y="139.7">signal</text>
<text x="252.7" y="143.8">0x0D,</text>
<text x="259.2" y="143.8">MPU6050</text>
<text x="269.2" y="143.8">0x68,</text>
<text x="275.7" y="143.8">OLED 0x3C</text>
<text x="200" y="147.8">I2C</text>
<text x="204.3" y="147.8">bus</text>
<text x="208.8" y="147.8">1</text>
<text x="211.1" y="147.8">(GPIO25</text>
<text x="220" y="147.8">SDA, GPIO26</text>
<text x="233.5" y="147.8">SCL):</text>
<text x="239.6" y="147.8">top</text>
<text x="243.8" y="147.8">compass</text>
<text x="253.2" y="147.8">0x0D</text>
<text x="200" y="155.8">Buttons</text>
<text x="200" y="151.7">Both</text>
<text x="205.5" y="151.7">compasses</text>
<text x="208.4" y="155.8">use</text>
<text x="212.8" y="155.8">the</text>
<text x="216.9" y="155.8">ESP32</text>
<text x="217" y="151.7">share</text>
<text x="223.4" y="151.7">address</text>
<text x="224.2" y="155.8">internal</text>
<text x="232" y="151.7">0x0D,</text>
<text x="232.6" y="155.8">pull-ups</text>
<text x="238.5" y="151.7">so</text>
<text x="241.8" y="151.7">each</text>
<text x="247.4" y="151.7">gets</text>
<text x="252.6" y="151.7">its</text>
<text x="256.1" y="151.7">own</text>
<text x="260.9" y="151.7">bus</text>
<text x="200" y="159.7">USB:</text>
<text x="205.6" y="159.7">data</text>
<text x="210.9" y="159.7">to</text>
<text x="214" y="159.7">the</text>
<text x="218.1" y="159.7">laptop</text>
<text x="225.3" y="159.7">dashboard</text>
<text x="236.3" y="159.7">+</text>
<text x="239" y="159.7">5</text>
<text x="241.4" y="159.7">V power</text>
<text x="315" y="174.7">J2/J3</text>
<text x="315" y="178.7">Tip</text>
<text x="318.9" y="178.7">compass</text>
<text x="321.9" y="174.7">pin</text>
<text x="325.9" y="174.7">order:</text>
<text x="328.3" y="178.7">sits</text>
<text x="332.7" y="174.7">3V3,</text>
<text x="332.9" y="178.7">in</text>
<text x="335.8" y="178.7">the</text>
<text x="337.9" y="174.7">GND, SCL,</text>
<text x="340" y="178.7">probe</text>
<text x="346.5" y="178.7">tip</text>
<text x="348.9" y="174.7">SDA</text>
<text x="350.1" y="178.7">next</text>
<text x="355.3" y="178.7">to</text>
<text x="358.3" y="178.7">the</text>
<text x="362.4" y="178.7">coil.</text>
<text x="315" y="182.7">Top</text>
<text x="319.4" y="182.7">compass</text>
<text x="328.9" y="182.7">sits</text>
<text x="333.4" y="182.7">about</text>
<text x="339.9" y="182.7">30</text>
<text x="343.5" y="182.7">cm</text>
<text x="347.5" y="182.7">higher</text>
<text x="354.6" y="182.7">(gradiometer).</text>
<text x="315" y="186.8">J4</text>
<text x="315" y="190.8">GY-521</text>
<text x="318.3" y="186.8">order</text>
<text x="323.7" y="190.8">boards</text>
<text x="324.5" y="186.8">matches</text>
<text x="331.3" y="190.8">already</text>
<text x="333.6" y="186.8">most</text>
<text x="339.3" y="186.8">0.96in</text>
<text x="339.4" y="190.8">carry</text>
<text x="345.4" y="190.8">I2C</text>
<text x="346.5" y="186.8">OLEDs:</text>
<text x="349.6" y="190.8">pull-ups</text>
<text x="354.1" y="186.8">GND, VCC, SCL,</text>
<text x="370.4" y="186.8">SDA</text>
<text x="22" y="196.7">C3</text>
<text x="25.7" y="196.7">decoupling:</text>
<text x="37.8" y="196.7">place</text>
<text x="44.1" y="196.7">next</text>
<text x="49.2" y="196.7">to</text>
<text x="52.3" y="196.7">U1</text>
<text x="56" y="196.7">pin</text>
<text x="60.1" y="196.7">14</text>
<text x="82" y="196.7">Unused</text>
<text x="90.1" y="196.7">inputs</text>
<text x="97" y="196.7">tied</text>
<text x="101.8" y="196.7">to</text>
<text x="104.8" y="196.7">GND, outputs</text>
<text x="118.7" y="196.7">left</text>
<text x="123.1" y="196.7">open</text>
<text x="315" y="244.7">M3,</text>
<text x="319.4" y="244.7">one</text>
<text x="324" y="244.7">per</text>
<text x="328.2" y="244.7">board</text>
<text x="334.7" y="244.7">corner</text>
<text x="90" y="269.7">J5:</text>
<text x="94" y="269.7">5</text>
<text x="96.3" y="269.7">V from</text>
<text x="104.1" y="269.7">a</text>
<text x="106.4" y="269.7">boost/charger</text>
<text x="121.3" y="269.7">board</text>
<text x="127.9" y="269.7">(TP4056</text>
<text x="137" y="269.7">+</text>
<text x="139.7" y="269.7">MT3608,</text>
<text x="148.8" y="269.7">or</text>
<text x="151.9" y="269.7">IP5306)</text>
<text x="160.6" y="269.7">on</text>
<text x="164.1" y="269.7">an</text>
<text x="167.5" y="269.7">18650</text>
<text x="174.7" y="269.7">cell.</text>
<text x="236" y="269.7">PWR_FLAG marks</text>
<text x="253.5" y="269.7">GND as</text>
<text x="261.8" y="269.7">driven</text>
<text x="268.8" y="269.7">(ERC</text>
<text x="274.5" y="269.7">only)</text>
<text x="90" y="273.8">D1</text>
<text x="93.7" y="273.8">stops</text>
<text x="99.9" y="273.8">USB</text>
<text x="104.9" y="273.8">power</text>
<text x="111.6" y="273.8">flowing</text>
<text x="119.5" y="273.8">back</text>
<text x="125.1" y="273.8">into</text>
<text x="129.9" y="273.8">the</text>
<text x="134" y="273.8">battery</text>
<text x="141.8" y="273.8">board.</text>
<text x="148.9" y="273.8">USB</text>
<text x="153.9" y="273.8">alone</text>
<text x="160.3" y="273.8">also</text>
<text x="165.5" y="273.8">powers</text>
<text x="173.2" y="273.8">everything.</text>
</g>
</svg>
